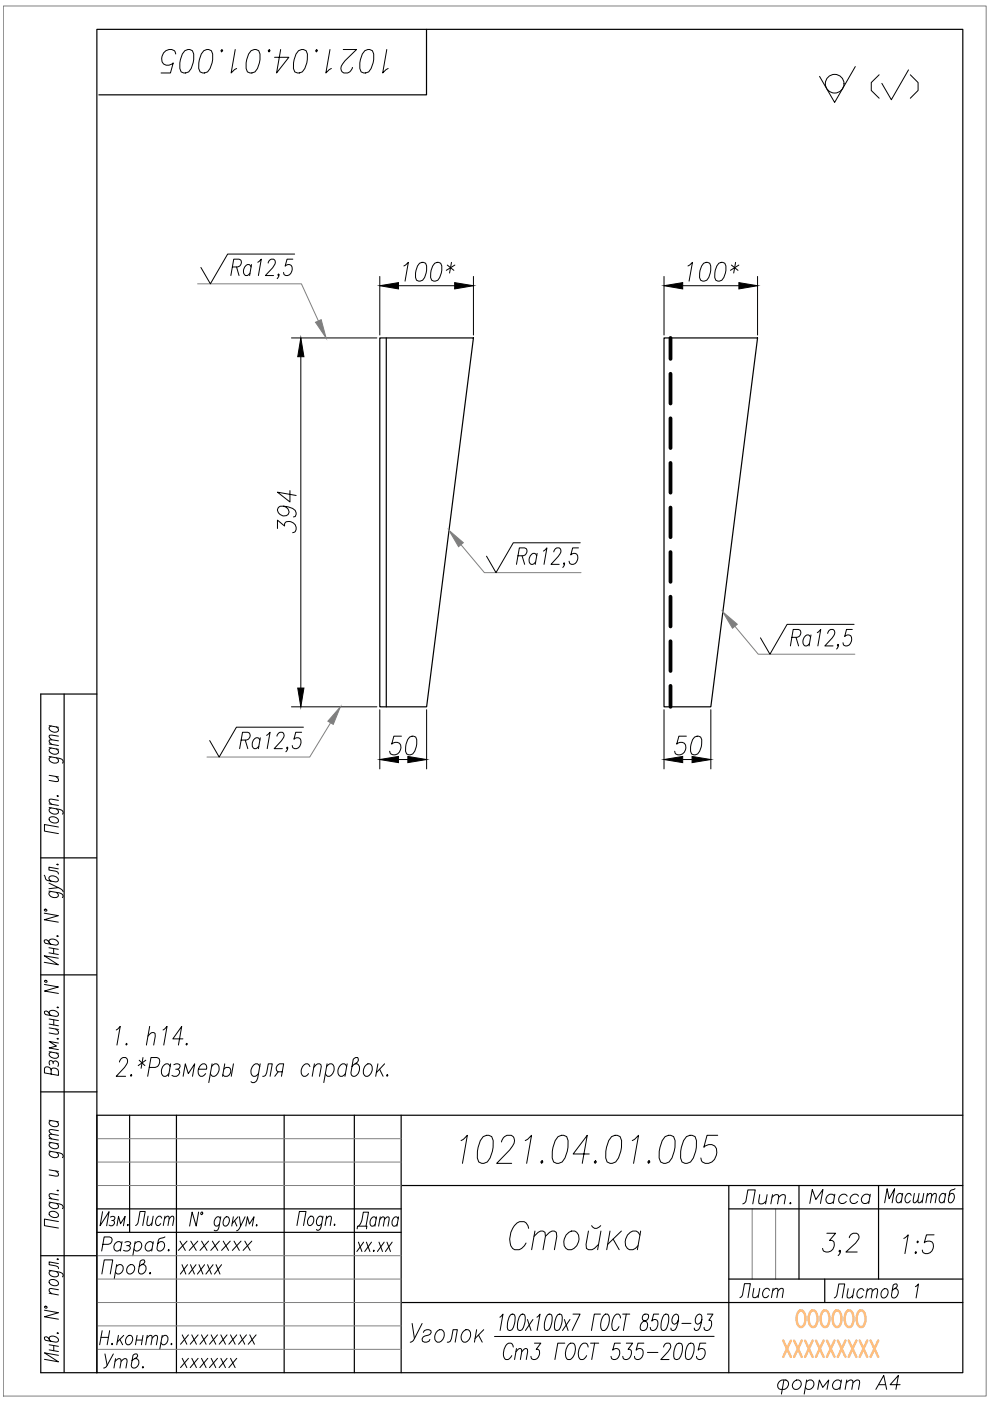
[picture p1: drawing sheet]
<svg xmlns="http://www.w3.org/2000/svg" width="210mm" height="297mm" viewBox="0 0 210 297" stroke-linecap="round" stroke-linejoin="round" font-family="sans-serif">
<!-- layer: Text -->
<g fill="none" stroke="#000" stroke-width=".21">
<path d="M181.3 14.1l-4.3 7.6-3.2-5.5M49.3 56.6h1.1a.88 .88 0 0 0 .7-.7 .88 .88 0 0 0-.4-1h-1.1l-.7 3.5M50.2 56.6l.5 1.8M53.2 56.6l-.4-.5a1.35 1.35 0 0 0-1.1 .9 1.35 1.35 0 0 0 .4 1.4h.3l.6-.5M53.3 56.1l-.4 2.3M54.7 55.6l.7-.7-.6 3.5M56.9 55.8v-.2a.86 .86 0 0 1 1.3-.5 .89 .89 0 0 1-.1 1.2l-1.8 2.1h1.7M59.1 58.3l-.1 .1-.1-.1 .2-.2a.81 .81 0 0 1-.3 1M62.1 54.9h-1.2l-.4 1.5a.85 .85 0 0 1 1.4 .2 1.27 1.27 0 0 1-.3 1.4 1.27 1.27 0 0 1-1.3 .3l-.2-.5M62.5 53.9h-14.2l-3.7 6.3-2-3.5M109.8 117.8h1.1a.89 .89 0 0 0 .8-.7 .89 .89 0 0 0-.5-.9h-1.1l-.6 3.5M110.7 117.8l.5 1.9"/>
<path d="M113.8 117.8l-.4-.5a1.35 1.35 0 0 0-1.1 .9 1.35 1.35 0 0 0 .3 1.5h.4l.6-.6M113.9 117.3l-.4 2.4M115.2 116.8l.8-.6-.7 3.5M117.4 117v-.2a.86 .86 0 0 1 1.4-.5 .92 .92 0 0 1-.1 1.2l-1.9 2.2h1.8M119.7 119.5l-.1 .2-.1-.2 .1-.2a.83 .83 0 0 1-.3 1M122.6 116.2h-1.2l-.4 1.5a.84 .84 0 0 1 1.5 .1 1.27 1.27 0 0 1-.3 1.4 1.27 1.27 0 0 1-1.4 .3l-.1-.5M123 115.1h-14.2l-3.6 6.3-2-3.5M167.9 135.1h1.1a.89 .89 0 0 0 .8-.7 .89 .89 0 0 0-.5-.9h-1.1l-.6 3.4M168.8 135.1l.5 1.8M171.9 135.1l-.4-.5a1.35 1.35 0 0 0-1.2 .9 1.35 1.35 0 0 0 .4 1.4h.4l.5-.5M171.9 134.6l-.4 2.3M173.3 134.1l.7-.6-.6 3.4"/>
<path d="M175.5 134.3v-.2a.83 .83 0 0 1 1.3-.5 1.2 1.2 0 0 1-.4 1.7l-1.5 1.6h1.7M177.8 136.8l-.2 .1-.1-.1 .2-.2a.83 .83 0 0 1-.3 1M180.7 133.5h-1.2l-.4 1.5a.83 .83 0 0 1 1.4 .1 1.27 1.27 0 0 1-.2 1.4 1.27 1.27 0 0 1-1.4 .3l-.2-.5M181.1 132.4h-14.2l-3.7 6.3-2-3.5M10.4 158.5l2 .4M10.4 157.7l2 .4M10.4 153.9l2 .3M10.8 158.6l-.4 .3a1.16 1.16 0 0 0 .8 1 1.16 1.16 0 0 0 1.2-.3v-.3l-.4-.5M10.8 153.9l-.4 .4a1.17 1.17 0 0 0 2 .6v-.3l-.4-.5M12.4 157.1l-1.9-.2-.1 .3 .6 .6M12.4 156.1l-1.9-.2-.1 .3 .6 .6M51.1 156.9h1.1a.88 .88 0 0 0 .8-.7 .88 .88 0 0 0-.5-.9h-1.1l-.6 3.4"/>
<path d="M52 156.9l.5 1.8M55.1 156.9l-.4-.5a1.32 1.32 0 0 0-1.2 .9 1.32 1.32 0 0 0 .4 1.4h.4l.6-.5M55.2 156.4l-.4 2.3M56.5 155.9l.8-.6-.7 3.4M58.7 156.1v-.2a.86 .86 0 0 1 1.4-.5 .89 .89 0 0 1-.1 1.2l-1.9 2.1h1.8M61 158.6l-.1 .1-.1-.1 .1-.2a.86 .86 0 0 1-.3 1M64 155.3h-1.3l-.4 1.4a.87 .87 0 0 1 1.5 .2 1.26 1.26 0 0 1-.3 1.4 1.26 1.26 0 0 1-1.4 .3l-.1-.5M64.3 154.2h-14.2l-3.6 6.3-2-3.5M10.4 171.2l2.7 .6a.51 .51 0 0 1 .1 .8M10.4 160.4l2.7 .6a.51 .51 0 0 1 .1 .8M10.4 170.4l2 .4M10.4 164.4l2 .3"/>
<path d="M10.5 173.3a1.22 1.22 0 0 1 1.9 .9 1.16 1.16 0 0 1-1.2 .2 1.16 1.16 0 0 1-.8-.9zM10.8 171.3a.5 .5 0 0 0-.4 .3 .5 .5 0 0 0 .1 .5 1.26 1.26 0 0 0 1.9 .2v-.3l-.4-.5M10.8 160.5a.5 .5 0 0 0-.4 .3 .5 .5 0 0 0 .1 .5 1.26 1.26 0 0 0 1.9 .2v-.3l-.4-.5M11.8 164.6l.6 .6-.1 .5-1.9-.2M12.1 168.7l.3 .1zM12.4 175.3l-3-.5v1.4l3 .5M12.4 169.7l-1.9-.2-.1 .4 .6 .6M9.4 193.6l3 .5-3 .9 3 .5M9.4 185.6l.4 .9 2 .5a.5 .5 0 0 0 .6-.6 1.24 1.24 0 0 0-2-.3v.3l.4 .4M9.5 192.8l.4 .1v.2h-.4zM10.4 199.7v-.2a1.18 1.18 0 0 1 2 .6l-.6 .3-2.1-.4-.3-.3v-.3l.1-.1a.88 .88 0 0 1 1 .7l.3 .2M10.4 188.9l2.7 .6 .3 .3-.2 .5"/>
<path d="M10.4 187.2l2 1-2 .2M10.8 189l-.4 .3a1.18 1.18 0 0 0 2 .7v-.3l-.5-.5M12.1 198.5h.3zM12.1 183.3h.3zM12.4 188.2a1.17 1.17 0 0 1 1 .9M12.4 184.2l-2-.3v.6l1.4 .2 .4 .2 .2 .4M9.4 208.7l3 .6-3 .8 3 .5M9.5 207.9h.4v.3h-.4zM10.4 200.9l2 .4M10.4 202l2 .4M10.4 214.8v-.3a1.16 1.16 0 0 1 1.2-.2 1.16 1.16 0 0 1 .8 .9l-.6 .3-2.1-.4-.3-.3 .2-.4a.88 .88 0 0 1 .9 .7l.3 .2M10.4 217.9l2 .4"/>
<path d="M10.4 216l2 .4M10.4 217.1l2 .4M11.4 201.1v1.1M11.4 216.2v1.1M11.8 218.2l.6 .6-.1 .4-1.9-.2M12.1 213.6l.2-.1 .1 .1zM12.4 203.2l-3-.6 3 2-3-.6M24.6 218.4l.9-.8-.7 4M31.4 219.7l.8-.8h.4l.3 .2v.6l-.3 1.9M31.7 217.6l-.7 4M34.6 218.4l.8-.8-.7 4M10.4 237.5l2 .3"/>
<path d="M10.4 223l2 .3M10.8 237.6l-.4 .3a1.16 1.16 0 0 0 .8 .9 1.16 1.16 0 0 0 1.2-.3l-.1-.5-.3-.2M10.8 226.8a.77 .77 0 0 0-.6-.6 .77 .77 0 0 0-.8 .4v.9l3 .5v-.9a.86 .86 0 0 0-.7-.6 .86 .86 0 0 0-.9 .3v.9M10.8 223.1l-.4 .3a1.17 1.17 0 0 0 2 .6v-.3l-.4-.4M11.3 225.2l.2-.2a.69 .69 0 0 1 .8 .3 .69 .69 0 0 1 0 .8M11.3 225.5a.53 .53 0 0 0-.2-.5 .53 .53 0 0 0-.6-.1l-.1 .3 .1 .6M12.1 220.2l.2-.1 .1 .2zM12.4 239.7l-1.9-.2-.1 .4 .6 .6M12.4 221.1l-2-.3 1.6 1-1.6 .4 2 .3M25.3 225.2l.1-.2a.97 .97 0 0 1 1.5-.6 1.08 1.08 0 0 1-.1 1.3l-2.2 2.5h2M26.8 221.2l.2 .2-.2 .2-.1-.2zM27.8 227.8l.1 .2-.1 .2-.1-.2z"/>
<path d="M29.5 224.8l1.2 1.1M30.3 224.2l-.4 2.3M30.9 224.8l-1.6 1.1M31.7 226.3h1.2a1.3 1.3 0 0 0 .8-1.9l-.4-.2h-1.3l-.7 4M36.1 226.1l-.5-.5a1.53 1.53 0 0 0-1.2 2.2l.3 .4h.4l.7-.6M36.2 225.6l-.5 2.6M36.9 225.7l.4-.1 .8 .1 .1 .4-.2 .4-.7 .2M37.7 226.7l.3 .4a.98 .98 0 0 1-.4 1 .98 .98 0 0 1-1.1-.1M38.8 220.3h-2.2l1.9-2.7-.7 4M38.8 228.2l.5-2.6 .6 2 1.4-2-.5 2.6M39.4 221.4l.2-.2 .1 .2-.2 .2zM42.1 226.7h1.7a.74 .74 0 0 0-.2-1 .74 .74 0 0 0-.9 0 1.59 1.59 0 0 0-.2 2.5h.4l.7-.6"/>
<path d="M44.9 226.1l.6-.5h.5a1.53 1.53 0 0 1 .4 1.6 1.53 1.53 0 0 1-1.3 1l-.5-.6M45 225.6l-.7 3.9M47.5 226.7a.8 .8 0 0 1 1.1-.4 .8 .8 0 0 1 .3 1.1 .98 .98 0 0 1-1.5 .6l-.1-.2M47.7 225.6l-.5 2.6M49.5 225.6l-.5 2.6M55.1 226.1a.75 .75 0 0 0-1.2-.4 1.59 1.59 0 0 0-.2 2.5h.4l.7-.6M55.2 225.6l-.6 3-.2 .6a.76 .76 0 0 1-1.2 .1M55.7 228.2l.6-.2 .2-.6 .4-1.8h.8l-.4 2.6M59 227.2l-.7 1M59.8 227.2h-.8a.94 .94 0 0 1-.4-.9 .94 .94 0 0 1 .7-.7h.8l-.4 2.6M65.7 226.1l-.5-.5a1.53 1.53 0 0 0-1.3 1 1.53 1.53 0 0 0 .5 1.6h.4l.6-.6M66.5 226.3l.9-.7h.4l.2 .1 .1 .4-.4 2.1"/>
<path d="M66.7 225.6l-.5 2.6M69.2 226.1l.7-.5h.4a1.53 1.53 0 0 1 .5 1.6 1.53 1.53 0 0 1-1.3 1l-.5-.6M69.3 225.6l-.6 3.9M73.5 226.1l-.5-.5a1.55 1.55 0 0 0-1.2 2.2l.3 .4h.5l.6-.6M73.6 225.6l-.5 2.6M75.3 225.6h.4a1.53 1.53 0 0 1 .4 1.6 1.53 1.53 0 0 1-1.3 1l-.2-.2-.2-.6 .5-2.8 .5-.4h.4l.1 .2a1.14 1.14 0 0 1-.9 1.3l-.4 .4M77.7 225.7l.7-.1a1.53 1.53 0 0 1 .4 1.6 1.53 1.53 0 0 1-1.3 1 1.59 1.59 0 0 1 .2-2.5zM80.1 225.6l-.4 2.6M80.5 226.7l.7 1.5M81.5 225.6l-1.7 1.8M82.1 227.8l.1 .2-.1 .2-.1-.2zM10.4 254.9l2.7 .5a.51 .51 0 0 1 .1 .9"/>
<path d="M10.4 244.1l2.7 .5a.51 .51 0 0 1 .1 .8M10.4 254.1l2 .3M10.4 248l2 .4M10.4 242.2l2 .3M10.4 241.4l2 .3M10.5 257a1.22 1.22 0 0 1 1.9 .8 1.16 1.16 0 0 1-1.2 .3 1.16 1.16 0 0 1-.8-.9zM10.8 255a.5 .5 0 0 0-.4 .3 .5 .5 0 0 0 .1 .5 1.26 1.26 0 0 0 1.9 .1v-.3l-.4-.5M10.8 244.1a.49 .49 0 0 0-.4 .4 .49 .49 0 0 0 .1 .5 1.22 1.22 0 0 0 1.9 .1v-.3l-.4-.5M10.8 242.3l-.4 .3a1.17 1.17 0 0 0 2 .6v-.3l-.4-.5M11.8 248.3l.6 .6-.1 .4-1.9-.2M12.1 252.4h.3zM12.4 259l-3-.5v1.4l3 .5"/>
<path d="M12.4 253.3l-1.9-.2-.1 .5 .6 .6M12.4 240.7l-1.9-.2-.1 .4 .6 .6M21.7 256.9l-.5 3 1.9-3-.5 3M23.4 258l.4-.1 .5 .1-.1 .6-.5 .2M24 258.8l.2 .1a.69 .69 0 0 1-.2 .9 .69 .69 0 0 1-.9-.1M24.8 259.9l.3-2 .5 1.6 .9-1.6-.3 2M42.1 257l-.5 2.9-.9-2.9-.5 2.9M42.7 257l.3 .1v.2l-.3 .2-.1-.3zM46.7 258.4a.5 .5 0 0 0-.3-.4 .5 .5 0 0 0-.5 .1 1.26 1.26 0 0 0-.2 1.8h.4l.4-.4M46.8 258l-.6 2.7a.53 .53 0 0 1-.8 .1M47.8 258.1l.5-.1a1.17 1.17 0 0 1-.6 1.9 1.22 1.22 0 0 1 .1-1.8zM49.5 258l-.4 1.9"/>
<path d="M49.7 258.8l.5 1.1M50.5 258l-1.3 1.4M50.8 258l.2 1.9 1-1.9M51 259.9a1.13 1.13 0 0 1-.8 1M52.1 259.9l.4-1.9 .4 1.5 1-1.5-.4 1.9M54.4 259.7v.2zM63 259.8l.5-2.9h1.4l-.5 2.9M65.7 258l.5-.1a1.18 1.18 0 0 1-.7 1.9 1.26 1.26 0 0 1 .2-1.8zM68.4 258.3l-.3-.4a1.18 1.18 0 0 0-.7 1.9h.3l.5-.4M68.5 257.9l-.6 2.6a.5 .5 0 0 1-.8 .2M69.2 258.4l.6-.5 .4 .1-.2 1.8M69.3 257.9l-.4 1.9"/>
<path d="M71 259.5l-.1 .3zM9.4 277.8l3 .5-3 .9 3 .5M9.5 277h.4v.3h-.4zM10.4 269.3l2.7 .6 .3 .4-.2 .4M10.4 274.2l2 .4M10.5 271.4a1.22 1.22 0 0 1 1.9 .9 1.16 1.16 0 0 1-1.2 .2 1.16 1.16 0 0 1-.8-.9zM10.8 269.4a.5 .5 0 0 0-.4 .3 .5 .5 0 0 0 .1 .6 1.26 1.26 0 0 0 1.9 .1v-.3l-.4-.5M12.1 267l.2-.1 .1 .1zM12.4 273.5l-1.9-.3-.1 .5 .6 .6M12.4 267.9l-2-.4v.6l1.9 .5 .1 .4M21.6 270.1l.5-3h1.8l-.5 3M21.8 263.8h1.2a.81 .81 0 0 0 .7-.7 .81 .81 0 0 0-.5-.8h-1.1l-.5 2.9"/>
<path d="M24.7 268.5a.8 .8 0 0 1 1-.3 .8 .8 0 0 1 .4 1.1 .86 .86 0 0 1-.7 .8 .86 .86 0 0 1-.9-.4M24.8 268.1l-.6 3M25.8 263.7a.86 .86 0 0 0-1-.4 .86 .86 0 0 0-.6 .8 .8 .8 0 0 0 .3 1.1 .8 .8 0 0 0 1.1-.4M25.9 263.2l-.4 2M26.5 263.4a.77 .77 0 0 1 1.2 .3l-.2 .3-.6 .1M27.1 268.5a.79 .79 0 0 1 1.1-.3 .79 .79 0 0 1 .3 1.1 .83 .83 0 0 1-.8 .8 .83 .83 0 0 1-.9-.8zM27.2 264.1l.4 .3a.72 .72 0 0 1-.5 .8l-.9-.1M28.6 263.7a.79 .79 0 0 1 1.1-.4 .79 .79 0 0 1 .3 1.1 .86 .86 0 0 1-.6 .8 .86 .86 0 0 1-1-.4M28.7 263.2l-.5 3M30.1 268.1a.88 .88 0 0 1 .9 .6 .88 .88 0 0 1-.3 1 .76 .76 0 0 1-1.3 .1l-.1-.3 .4-2.1 .4-.3h.4l.2 .4-.2 .3-1 .7M31.7 270l.1-.2 .1 .2-.1 .1zM32.4 263.7a.86 .86 0 0 0-.9-.4 .86 .86 0 0 0-.7 .8 .79 .79 0 0 0 .4 1.1 .79 .79 0 0 0 1-.4"/>
<path d="M32.5 263.2l-.3 2M35 262.3l-1.3 .4-.1 .3-.3 1.7 .2 .4a1.05 1.05 0 0 0 1.3-.5 1.05 1.05 0 0 0-.4-1.4h-.4l-.5 .5M106 279.3l.6-.7-.6 3.5M108.2 278.8l.4-.2 .5 .2a4.1 4.1 0 0 1-.6 3.1l-.3 .2-.5-.2a4.1 4.1 0 0 1 .5-3.1zM110.4 278.8l.3-.2 .5 .2a3.8 3.8 0 0 1-.5 3.1l-.4 .2-.5-.2a4 4 0 0 1 .6-3.1zM111.8 279.8l.8 2.3M113 279.8l-1.6 2.3M113.8 279.3l.7-.7-.6 3.5M116.1 278.8l.3-.2 .6 .2a4 4 0 0 1-.6 3.1l-.4 .2-.5-.2a3.8 3.8 0 0 1 .6-3.1zM118.2 278.8l.4-.2 .5 .2a4.1 4.1 0 0 1-.6 3.1l-.3 .2-.5-.2a4.1 4.1 0 0 1 .5-3.1zM119.7 279.8l.7 2.3M120.8 279.8l-1.5 2.3"/>
<path d="M121.5 278.6h1.5l-1.7 3.5M127.3 278.6h-1.3l-.6 3.5M128.1 278.8l.3-.2h.4a2.62 2.62 0 0 1-.6 3.5h-.5a2.67 2.67 0 0 1 .4-3.3zM131.6 279.4l-.1-.3-.3-.5a1.37 1.37 0 0 0-1.3 1.3 2.16 2.16 0 0 0 .2 2.2 1.04 1.04 0 0 0 1.1-.8M132 278.6h1.5M132.8 278.6l-.6 3.5M136.4 278.8a.77 .77 0 0 0-.2 .8 .77 .77 0 0 0 .6 .5 1.03 1.03 0 0 1 .4 1.4 1.03 1.03 0 0 1-1.3 .4 1.44 1.44 0 0 1 1.2-2 1 1 0 0 0 .4-1.1l-.3-.2zM139.7 278.6h-1.1l-.4 1.5a.69 .69 0 0 1 .7-.3 .69 .69 0 0 1 .6 .5 1.38 1.38 0 0 1-1.2 1.8l-.3-.2-.1-.5M140.8 278.8l.4-.2 .5 .2a4.1 4.1 0 0 1-.6 3.1l-.3 .2-.5-.2a4.1 4.1 0 0 1 .5-3.1zM143.9 279.8a1.05 1.05 0 0 1-1 1 1.23 1.23 0 0 1 .5-2.2l.3 .2a3.6 3.6 0 0 1-.5 3.1l-.6 .2-.3-.2-.1-.3M148.8 279.8a1.05 1.05 0 0 1-.9 1 1.22 1.22 0 0 1-.5-1.3 1.22 1.22 0 0 1 1-.9l.3 .2a3.6 3.6 0 0 1-.6 3.1l-.6 .2-.3-.2v-.3M150 278.6h1.2l-.9 1.3h.3a1.35 1.35 0 0 1-.9 2.2l-.3-.2-.1-.5"/>
<path d="M10.4 283.9v-.3a1.17 1.17 0 0 1 2 .7l-.6 .3-2.1-.4-.3-.4 .2-.3a.88 .88 0 0 1 .9 .6l.3 .3M10.4 285.1l2 .4M10.4 286.2l2 .4M11.4 285.3v1.1M12.1 282.6h.2l.1 .1zM12.4 287.4l-3-.6 3 1.9-3-.5M21.4 283.5h1.6M21.7 282.1l-.6 3M23.2 282.1l-.5 3M25.1 283.1l-.3 2M26.2 283.1l-1.3 1.4M26.8 283.5a.69 .69 0 0 1 1.1-.2 1.19 1.19 0 0 1-.9 1.8 .99 .99 0 0 1-.2-1.6z"/>
<path d="M29.1 283.1l-.4 2M30.3 283.1l-.3 2M31.1 283.7l.7-.6 .4 .2-.2 1.8M31.2 283.1l-.3 2M32.3 283.7l.6-.6 .5 .2-.2 1.8M34.3 283.5l.6-.4h.3a1.13 1.13 0 0 1 .3 1.3 1.13 1.13 0 0 1-1 .7l-.4-.4M34.4 283.1l-.5 3M144.6 280.6h1.9M151.4 283.3l-46.6 .1"/>
<circle cx="177" cy="17.7" r="1.98"/>
</g>
<!-- layer: 0 -->
<g fill="none" stroke="#000" stroke-width=".25">
<path d="M20.5 6.2h183.6v284.8h-183.6zM90.4 6.2v13.9h-69.4M80.5 71.6h19.9l-9.9 78.3h-10zM81.9 71.6v78.3M140.8 71.6h19.8l-9.9 78.3h-9.9zM13.6 147.2v143.8M20.5 147.2h-11.9v143.8h11.9M8.6 181.9h11.9M8.6 206.7h11.9M8.6 231.5h11.9M27.5 236.5v24.8M37.4 236.5v54.5"/>
<path d="M60.2 236.5v54.5M75.1 236.5v54.5M85.1 236.5v54.5M204.1 236.5h-183.6v54.5M20.5 256.3h64.6M85.1 251.4h119M154.5 251.4v39.6M154.5 256.3h49.6M169.4 251.4v19.8M186.3 251.4v19.8M8.6 266.2h11.9M20.5 261.3h64.6"/>
<path d="M85.1 276.2h119M154.5 271.2h49.6"/>
</g>
<!-- layer: Slim -->
<g fill="none" stroke="#808080" stroke-width=".21">
<path d="M.7 1.3h208.4v294.7h-208.4zM41.9 60.2h22l3.6 7.9M97.7 115.5l5 5.9h20.5M155.8 132.8l5 5.9h20.5M70.1 153.2l-4.4 7.3h-21.8M20.5 246.4h64.6M20.5 241.4h64.6M20.5 251.4h64.6M159.5 256.3v14.9M164.5 256.3v14.9M20.5 266.2h64.6M20.5 276.2h64.6"/>
<path d="M20.5 271.2h64.6M20.5 281.1h64.6M20.5 286.1h64.6"/>
</g>
<!-- layer: Hidden -->
<path d="M142.2 71.6v4.5M142.2 79.2v6.4M142.2 88.7v6.3M142.2 98.1v6.4M142.2 107.6v6.3M142.2 117.1v6.3M142.2 126.5v6.3M142.2 136v6.3M142.2 145.4v4.5" fill="none" stroke="#000" stroke-width=".8"/>
<!-- layer: Dim -->
<g fill="none" stroke="#000" stroke-width=".21">
<path d="M80.5 58.6v12.4M85.6 56.4l1-.8-.7 4M88.9 55.8l.6-.2 .7 .2a3.7 3.7 0 0 1-.6 3.6l-.5 .2-.8-.2a3.6 3.6 0 0 1 .6-3.6zM92.2 55.8l.5-.2 .7 .2a3.6 3.6 0 0 1-.6 3.6l-.5 .2-.8-.2a3.6 3.6 0 0 1 .7-3.6zM94.8 56.2l1.4 1.1M95.7 55.6l-.4 2.3M96.4 56.2l-1.8 1.1M100.4 58.6v12.4M140.8 58.6v12.4M145.9 56.4l.9-.8-.7 4M149.2 55.8l.5-.2 .8 .2a3.7 3.7 0 0 1-.7 3.6l-.5 .2-.7-.2a3.6 3.6 0 0 1 .6-3.6zM152.4 55.8l.5-.2 .8 .2a3.5 3.5 0 0 1-.7 3.6l-.5 .2-.7-.2a3.6 3.6 0 0 1 .6-3.6z"/>
<path d="M155.1 56.2l1.4 1.1M156 55.6l-.4 2.3M156.7 56.2l-1.8 1.1M160.6 58.6v12.4M61.8 71.6h18.1M63.8 75.6v70.3M84.5 60.6h11.9M144.7 60.6h12M58.8 112.1v-1.8l1.5 1.2v-.5l.2-.3a1.49 1.49 0 0 1 1.8 .3 1.49 1.49 0 0 1 .3 1.7l-.6 .2M60.1 107.3a1.2 1.2 0 0 1 1 1.8 1.31 1.31 0 0 1-1.6 0 1.31 1.31 0 0 1-.5-1.5l.4-.3a4.3 4.3 0 0 1 3.2 .9l.2 .9-.2 .4-.4 .1M61.5 104v2.4l-2.7-2 4 .7M61.8 149.9h18.1"/>
<path d="M80.5 150.5v12.5M85.1 156.1h-1.6l-.5 1.7a1.11 1.11 0 0 1 1.5-.3 1.11 1.11 0 0 1 .4 1.4 1.31 1.31 0 0 1-.9 1.1 1.31 1.31 0 0 1-1.3-.3l-.1-.4M86.9 156.3l.5-.2 .7 .2a3.6 3.6 0 0 1-.6 3.6l-.5 .1-.8-.1a3.6 3.6 0 0 1 .7-3.6zM90.5 150.5v12.5M140.8 150.5v12.5M145.5 156.1h-1.6l-.4 1.7a1.11 1.11 0 0 1 1.4-.3 1.11 1.11 0 0 1 .5 1.4 1.31 1.31 0 0 1-.9 1.1 1.31 1.31 0 0 1-1.4-.3v-.4M147.3 156.3l.5-.2 .8 .2a3.6 3.6 0 0 1-.7 3.6l-.5 .1-.8-.1a3.6 3.6 0 0 1 .7-3.6zM150.7 150.5v12.5M84.5 161h2M144.7 161h2"/>
</g>
<path d="M80.5 60.6l4-.7v1.4zM96.4 59.9l4 .7-4 .7zM140.8 60.6l3.9-.7v1.4zM156.7 59.9l3.9 .7-3.9 .7zM63.8 71.6l.6 4h-1.3zM63.1 145.9h1.3l-.6 4zM80.5 161l4-.6v1.3zM86.5 160.4l4 .6-4 .7zM140.8 161l3.9-.6v1.3zM146.7 160.4l4 .6-4 .7z" fill="#000" stroke="#000" stroke-width=".21"/>
<!-- layer: Slim -->
<g fill="#808080" stroke="#808080" stroke-width=".21">
<path d="M66.9 68.3l1.2-.5 1 3.8z"/>
<path d="M72.2 149.9l-1.5 3.7-1.2-.7z"/>
<path d="M95.2 112.4l3 2.7-1 .8z"/>
<path d="M153.3 129.7l3 2.7-1 .8z"/>
</g>
<!-- layer: Wide -->
<g fill="none" stroke="#ffbf7f" stroke-width=".51">
<path d="M166.1 284.2l1.6 3.5M167.7 284.2l-1.6 3.5M168.4 284.2l1.6 3.5M170 284.2l-1.6 3.5M170.7 284.2l1.6 3.5M172.3 284.2l-1.6 3.5M173 284.2l1.6 3.5M174.6 284.2l-1.6 3.5M175.3 284.2l1.6 3.5M176.9 284.2l-1.6 3.5M177.6 284.2l1.7 3.5M179.3 284.2l-1.7 3.5"/>
<path d="M179.9 284.2l1.7 3.5M181.6 284.2l-1.7 3.5M182.3 284.2l1.6 3.5M183.9 284.2l-1.6 3.5M184.6 284.2l1.6 3.5M186.2 284.2l-1.6 3.5"/>
</g>
<g font-size="10.1">
<text x="96.7" y="248">1021.04.01.005</text>
<text x="106.9" y="266.3">Стойка</text>
</g>
<text font-size="9.3" x="183.4" y="22.2">( )</text>
<text font-size="8.8" x="32.8" y="16.6">1021.04.01.005</text>
<text font-size="8.4" x="173.2" y="267.4">3,2</text>
<g font-size="7.5">
<text x="190.5" y="267.1">1:5</text>
<text x="85.7" y="285.7">Уголок</text>
<text x="163.7" y="296.7">формат А4</text>
</g>
<g font-size="7.1">
<text x="74.4" y="261.8">Дата</text>
<text x="105.5" y="289.6">Ст3 ГОСТ 535-2005</text>
</g>
<text font-size="7.1" fill="#ffbf7f" x="167.6" y="282.6">OOOOOO</text>
<g font-size="6.6">
<text x="170.4" y="256.5">Масса</text>
<text x="175.7" y="276.6">Листов 1</text>
<text x="20.8" y="291.4">Утв.</text>
</g>
<g font-size="6.2">
<text x="156.3" y="256.5">Лит.</text>
<text x="186.3" y="256.1">Масштаб</text>
<text x="27.5" y="261.1">Лист</text>
<text x="155.6" y="276.2">Лист</text>
</g>
<g font-size="5.3">
<text x="36.7" y="266.3">xxxxxxx</text>
<text x="74.4" y="266.7">xx.xx</text>
</g>
<g font-size="4.9">
<text x="37" y="271.3">xxxxx</text>
<text x="37" y="286.1">xxxxxxxx</text>
<text x="37" y="291">xxxxxx</text>
</g>
</svg>
